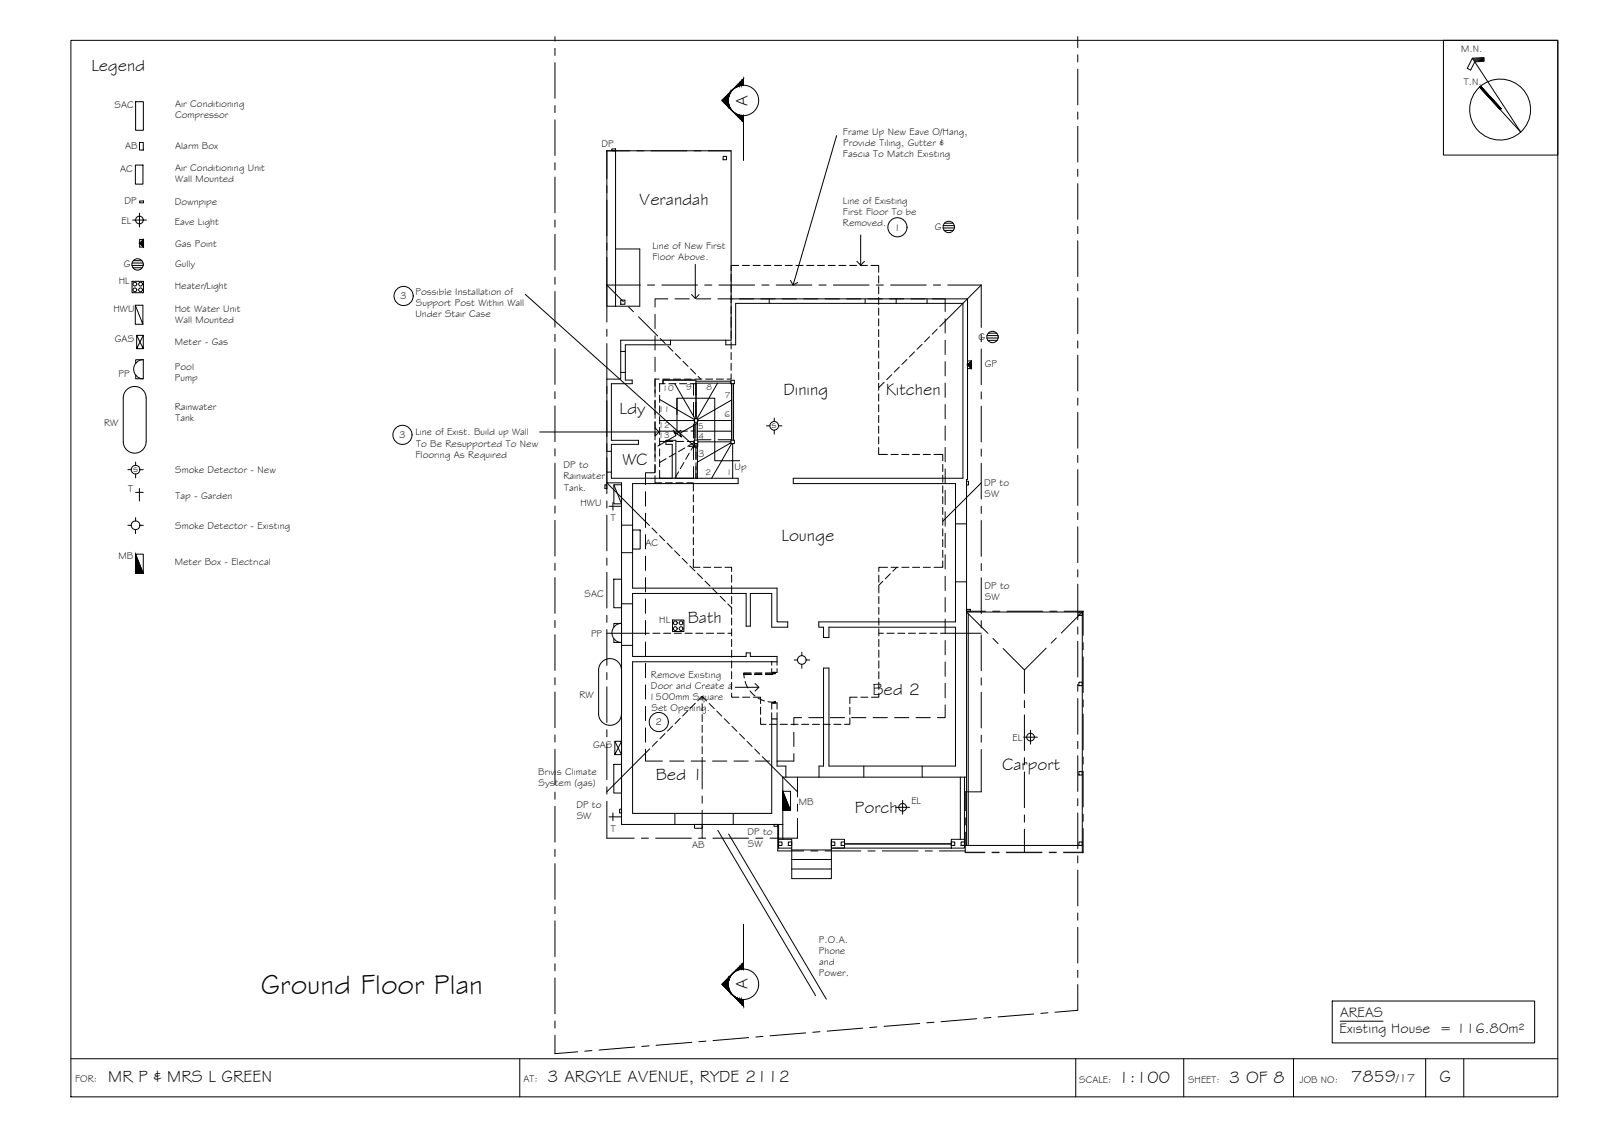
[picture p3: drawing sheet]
<svg xmlns="http://www.w3.org/2000/svg" width="420mm" height="297mm" viewBox="0 0 420 297" stroke-linecap="round" stroke-linejoin="round" font-family="sans-serif">
<!-- layer: BORDER -->
<g fill="none" stroke="#000" stroke-width=".26">
<path d="M18.6 10.6h390v277h-390zM378.6 10.6h30v30.1h-30zM386.2 15.3l3-.2v1l-2.4 .1-1.1 2.2-.9-.5 1.4-2.6 12.7 19.3-10.8-11.8M389.2 15.3l-2.9 .2M389.2 15.6l-2.7 .1M389.2 15.8l-2.5 .2M388.3 22.6l5.4 5.9M18.6 277.6h390M136.3 277.6v10M282.1 277.6v10M310.5 277.6v10M339.2 277.6v10"/>
<path d="M373.9 277.6v10M383.9 277.6v10"/>
<circle cx="393.4" cy="28.7" r="8"/>
</g>
<!-- layer: SERVICES -->
<g fill="none" stroke="#000" stroke-width=".26">
<path d="M35.6 26.7h2v7.5h-2zM36.6 37.4h1v1.9h-1zM160.5 39h.9v.5h-.9zM34.8 57.7h3.6M35.5 43.3h2v5h-2zM36.6 55.9v3.6M36.6 52.7h1v.5h-1zM247.4 59.8h2.9M247.4 59.2h2.9M247.7 58.5h2.3M34.6 69.6h3M34.6 73.8h3v2.9h-3z"/>
<path d="M34.6 69h2.9M34.9 70.2h2.4M35 68.3h2.2M37.6 62.8h-1v2h1M37.6 62.8v2l-1-1zM247.6 60.4h2.4M35.5 80l2 5v-5h-2v5h2M35.8 87.9l1.8 3.5v-3.5M35.8 91.4l1.8-3.5h-1.8v3.5h1.8M37.6 94.3a2.51 2.51 0 0 0-2.5 2.5 2.51 2.51 0 0 0 2.5 2.5M37.6 94.3v5h-2v-1M37.6 94.3h-2v1"/>
<path d="M254.7 94.6h-.9v2h.9M254.7 94.6l-.9 1 .9 1M254.7 94.6v2M258.8 88.6h3M258.9 88h2.9M259.1 89.2h2.4M259.2 87.3h2.2M38.3 104.3a3 3 0 0 0-3-3 3 3 0 0 0-3 3v11.5a3 3 0 0 0 3 3 3 3 0 0 0 3-3M38.3 104.3v11.5M201 111.6h.9M203.1 109.6v.9M203.1 112.8v1"/>
<path d="M204.2 111.6h.9M33.5 123.1h.9M33.5 137.7h.9M35.5 138.8v1.1M35.5 129.1h2.1M35.6 121.1v.9M35.6 124.3v1M35.6 135.7v.9M36.6 128.1v3.3M36.7 123.1h.9M36.7 137.7h.9M158.7 127.1h.5v1h-.5z"/>
<path d="M159.7 132.7h3.3M160.7 131.7v2M161 127.1l2 5v-5h-2v5h2M165.9 139h2v4.9h-2zM253.5 126.2h.5v1h-.5zM35.5 145.3v5h2.1l-2.1-5h2.1v5M161 151.8h2v7.5h-2zM253.5 159.8h1v.4h-1zM161 164.4v-1h2v5h-2v-1M163 163.4a2.51 2.51 0 0 0-2.5 2.5 2.51 2.51 0 0 0 2.5 2.5M176.4 162.6h3v3h-3zM208.3 173h.9"/>
<path d="M210.3 171v.9M210.3 174.2v1M211.4 173h.9M157 187.2v-11.5a3 3 0 0 1 3-3 3 3 0 0 1 3 3v11.5M157 187.2a3 3 0 0 0 3 3 3 3 0 0 0 3-3M161.3 194.3l1.7 3.5v-3.5M161.3 197.8l1.7-3.5h-1.7v3.5h1.7M268.5 193.3h3.6M270.3 191.5v3.6M159.7 214.2h3.3M160.7 213.1v2.1M161 200.4h2v7.5h-2z"/>
<path d="M162.5 212.1h.5v1h-.5zM182.1 216.1h2.1v1h-2.1zM188.3 217.7l25.6 43.3M191.1 218.6l25.6 43.4M203 216.1h1v.5h-1zM205.3 207.4v5h2l-2-5h2v5M234.9 211.7h3.7M236.7 209.8v3.7"/>
<circle cx="36.6" cy="57.7" r="1.01"/>
<circle cx="248.8" cy="59.5" r="1.49"/>
<circle cx="35.4" cy="74.5" r=".5"/>
<circle cx="35.4" cy="76" r=".5"/>
<circle cx="36.1" cy="69.3" r="1.49"/>
<circle cx="36.9" cy="76" r=".5"/>
<circle cx="36.9" cy="74.5" r=".5"/>
<circle cx="260.3" cy="88.4" r="1.49"/>
<circle cx="203" cy="111.6" r="1.13"/>
<circle cx="35.6" cy="137.7" r="1.13"/>
<circle cx="35.6" cy="123.1" r="1.13"/>
<circle cx="177.1" cy="163.3" r=".5"/>
<circle cx="177.1" cy="164.8" r=".5"/>
<circle cx="178.6" cy="164.8" r=".5"/>
<circle cx="178.6" cy="163.3" r=".5"/>
<circle cx="210.3" cy="173" r="1.13"/>
<circle cx="270.3" cy="193.3" r="1.01"/>
<circle cx="236.7" cy="211.6" r="1.01"/>
</g>
<!-- layer: EXISTING -->
<g fill="none" stroke="#000" stroke-width=".26">
<path d="M161.4 39.5v40.8h-2.2v-40.8h32.6v38.9h62v47.3h-.3v96M189.7 41h.8v.9h-.8zM162.8 78.7h1.1v1.1h-1.1zM191.8 77.5v11.7h-29v10.2h-3.6v27.2h3.8v89.5h42.3M191.8 71.9v1.9M191.8 74.7v1.9M193.8 69.6h-2v1.3M194.7 69.6h1.9M197.5 69.6h1.9M200.3 69.6h1.9M201.7 78.4v1.1M203.1 69.6h1.9"/>
<path d="M205.9 69.6h1.9M208.8 69.6h1.8M211.6 69.6h1.9M214.4 69.6h1.8M217.2 69.6h1.9M220 69.6h1.9M222.8 69.6h1.9M225.6 69.6h1.9M226.9 78.4v1.1M228.4 69.6h2v1.8M230.4 72.3v1.9M230.4 75.2v1.8"/>
<path d="M230.4 78v1.8M235 78.4v1.1M243.1 78.4v1.1M162.8 92.1h1.2M162.8 97.6h1.2M172.9 99.4h-1.1v1.9M173.8 99.4h1.9M173.9 99.6v1v-1h8.6zM175.9 89.2v1.2h-11.9v9.2h1.8v1h-5.5v14.8h7.2v1.1h-7.2v8.9h16v-8.9h-1.6v-1.1h2.6v10h4.6v-3M176.6 99.4h1.9M179.4 99.4h1.9M182.3 99.4h1.8"/>
<path d="M182.5 99.6v4M182.5 99.9h9.2M185.1 99.4h1.8M187.9 99.4h1.8M190.4 89.2v1.2h2.5v-10.9h59.6v45.9h-44.4v1.4h42.5v36.2h-35.9v1.4h1.3v2.7h1.4v-2.7h33.2v36.4h-33.2v-25.7h-1.4v25.7h-1.2v2.9M191.7 99.7h.9v.9h-.9zM191.8 98v1.4h-1.1M191.8 89.6v1.9M191.8 92.4v1.9M191.8 95.2v1.9M230.4 80.8v1.8M230.4 83.6v1.9"/>
<path d="M230.4 86.4v1.9M230.4 89.2v1.9M230.4 92v1.9M230.4 94.8v1.9M230.4 97.7v1.8M159.2 118.3h1.1M171.8 102.2v1.9M171.8 105v1.9M171.8 107.8v1.9M171.8 110.7v1.8M171.8 113.5v1.8M171.8 116.3v1.8"/>
<path d="M171.8 119.1v1.9M173 103.6v1.9M173 106.4v1.9M173 109.2v1.9M173 112v1.9M173 114.9v1.8M173 117.7v1.9M174.5 100.6h-1.5v2.1M175.4 100.6h1.9M178.2 100.6h1.9M181 100.6h1.5M181.9 100.6v3"/>
<path d="M181.9 105.5v3.7M181.9 111.1v3.8M181.9 116.7v3.8M182.1 115.4h.9v.9h-.9zM182.1 109.8h.9v.9h-.9zM182.5 105.5v3.7M182.5 111.1v3.8M182.5 116.7v3.8M182.5 100.4h9.2M182.9 115.3h3.6M188.3 115.3h3.6M191.7 115.4h.9v.9h-.9z"/>
<path d="M191.7 100.1v.5M191.9 100.6v14.8M192.4 100.6v14.8M230.4 117.3v1.8h2.4M230.4 100.4v1.9M230.4 103.3v1.8M230.4 106.1v1.9M230.4 108.9v1.9M230.4 111.7v1.9M230.4 114.5v1.9M233.7 119.1h1.9M236.5 119.1h1.9"/>
<path d="M239.3 119.1h1.9M242.1 119.1h1.9M244.9 119.1h2.4v1.7M159.2 123.8h1.1M163 137.7h2.9M171.8 124.7v1.9h1.8M171.8 121.9v1.9M173 123.3v2.1h9.9M173 120.5v1.9M174.5 126.6h1.8M177.3 126.6h1.9M180.1 126.6h1.7v2.1"/>
<path d="M181.8 129.7v1.9M181.8 132.5v1.9M181.8 135.3v1.9M181.8 138.1v1.9M182.5 122.4v3h11.1v1.4h-27.7v27.4h37.9v8.8h2.8v1.4h-4.2v-8.8h-5.6v8.6h-1.1v-8.6h-29.8v16.5h29.8v-.9h1.1v.9h7v2.3M247.3 121.7v1.9M247.3 124.6v1.8M247.3 127.4v1.9M247.3 130.2v1.9M247.3 133v1.9M247.3 135.8v1.9M247.3 138.6v1.9"/>
<path d="M250.6 137.3h2.9M163 158.3h2.9M163 144.9h2.9M181.8 146.6v2.1h1.8M181.8 140.9v1.9M181.8 143.8v1.8M184.5 148.7h1.9M187.3 148.7h1.9M190.1 148.7h1.8v1.1M191.9 150.8v1.8M191.9 153.6v1.9M191.9 156.4v1.9"/>
<path d="M191.9 159.2v1.9M230.5 150.8v1.8M230.5 153.6v1.9M230.5 156.4v1.9M230.5 159.2v1.9M232.8 148.7h-2.3v1.1M233.7 148.7h1.9M236.5 148.7h1.9M239.3 148.7h1.9M242.2 148.7h1.8M247.3 147.1v1.6h-2.3M247.3 141.4v1.9"/>
<path d="M247.3 144.2v1.9M250.6 152.5h2.9M163 169.2h2.9M191.9 162v1.9M191.9 164.8v1.9M191.9 167.6v1.9M191.9 170.4v1.9M191.9 173.3v1.8M191.9 176.1v1.9M191.9 178.9v1.9M195.1 176.5l.1 1.3M195.4 178.7l.8 1.7"/>
<path d="M197 176.5h-1.9v.3h1.9M197.9 176.8h1.9M197.9 176.5h1.9M200.8 176.5h1.9v.3h-1.9h1.9v-.3zM202.4 174.4v-.9h-36.5v39.7h36.5v-26.3M202.4 175.3v1h1.4v-1M230.5 162v1.9M230.5 164.8v1.9M230.5 167.6v1.9M230.5 170.4v1.9M230.5 173.3v1.8M230.5 176.1v1.9"/>
<path d="M230.5 178.9v1.9M253.5 160.5h30.4v62.8M253.9 160.9v60.8M283 178.9h.9v.9h-.9zM283 160.5h.9v.8h-.9zM191.9 181.7v1.1h1.9M194.8 182.8h1.8M196.7 181.1l1.3 1.4M197.6 182.8h1.9v1.7M198.8 183l1.7 .8M199.5 188.2v1.7h1.4M199.5 185.4v1.9"/>
<path d="M201.4 184l1.3 .1M201.8 189.9h1.9M202.4 185.9v-1.6h1.4v1.6M203.8 186.9v13.9h2.3v2.9M204.6 189.9h1.9M207.4 189.9h1.9M210.3 189.9h1.8M213.1 189.9h1.8M215.9 189.9h1.8M218.7 189.9h1.9M222.9 188.2v1.7h-1.4M222.9 185.4v1.9"/>
<path d="M224.8 182.8h-1.9v1.7M225.7 182.8h1.9M230.5 181.7v1.1h-1.9M177 213.2v2.9M192.3 213.2v2.9M204.2 216.1v3.9M226.6 200.8v2.9M241.9 200.8v2.9M251.9 203.7v16.3M252.9 203.7v16.3M253.5 203.7h-48.2v16.3M283 202.3h.9v.9h-.9z"/>
<path d="M204.2 220h3.5v2.3h-3.5zM204.2 220.7h.9v1h-.9zM206.7 220.7h1v1h-1zM207.7 222.3v8h10.3v-7.5M207.7 222.8h10.3M207.7 225.3h10.3M207.7 227.8h10.3M218 220v2.3h3.5v-2.3h-3.5v2.8M218 220.7h1v1h-1zM218.3 222.3h31.2M220.6 220.7h.9v1h-.9zM221.5 221.2h28"/>
<path d="M249.5 220h3.4v2.3h-3.4zM249.5 220.7h.9v1h-.9zM252.1 220.7h.8v1h-.8zM252.1 221.7h31.8M283 220.7h.9v1h-.9z"/>
</g>
<!-- layer: ROOFPLAN EXIST. -->
<g fill="none" stroke="#000" stroke-width=".26">
<path d="M165.1 39.5h-5.9v7.3M167 39.5h1.9M170.8 39.5h9.3M182 39.5h1.9M185.8 39.5h6M159.2 48.7v1.9M159.2 52.4v9.4M159.2 63.7v1.9M159.2 67.5v16.9M167.9 74.7h-8.7l4.3 4.4M169.8 74.7h1.9M173.6 74.7h9.3"/>
<path d="M184.8 74.7h1.9M188.6 74.7h9.3M199.8 74.7h1.9M203.6 74.7h9.3M214.8 74.7h1.9M218.6 74.7h9.3M229.8 74.7h1.9M233.6 74.7h9.3M244.8 74.7h1.9M248.6 74.7h8.8M257.4 74.7l-10.9 10.9M257.4 74.7v11.1"/>
<path d="M159.2 86.3v1.9M159.2 90.1v9.3M164.8 80.4l1.3 1.3M167.5 83.1l5 5M173.2 88.7l1.3 1.4M175.1 90.7l1.4 1.4M177.1 92.7l1.4 1.4M179.1 94.7l1.4 1.3M181.1 96.7l1.3 1.3M183.1 98.7l.7 .7M233.9 98.2l-1.4 1.3M235.9 96.2l-1.4 1.4"/>
<path d="M237.9 94.2l-1.4 1.4M239.8 92.3l-1.3 1.3M241.8 90.3l-1.3 1.3M243.8 88.3l-1.3 1.3M245.8 86.3l-1.3 1.3M257.4 87.7v1.9M257.4 91.5v9.4M159.2 101.3v1.9M159.2 105.1v9.3M159.2 116.3v1.9M231.9 100.2l-1.5 1.4M257.4 102.7v1.9"/>
<path d="M257.4 106.5v9.4M257.4 117.7v1.9M159.2 126.6l11.1 11.2M159.2 120.1v9.3M159.2 131.3v1.9M159.2 135.1v9.3M171 138.4l1.3 1.4M257.4 126.6l-10.1 10.1M257.4 121.5v9.3M257.4 132.7v1.9M257.4 136.5v9.4M159.2 146.3v1.9"/>
<path d="M159.2 150v9.4M173 140.4l1.3 1.3M175 142.4l1.3 1.3M176.9 144.4l1.4 1.3M178.9 146.4l1.4 1.3M180.9 148.4l1.4 1.3M182.9 150.4l1.3 1.3M184.9 152.4l1.3 1.3M186.9 154.3l1.3 1.4M188.9 156.3l1.3 1.3M190.9 158.3l1 1M231.5 152.4l-1 1.1"/>
<path d="M233.5 150.4l-1.3 1.4M235.2 148.7l-1 1.1M257.4 147.7v1.9M257.4 151.5v9.4M159.2 166h11.1M159.2 161.3v1.9M159.2 165.1v9.3M159.2 176.3v1.9M171.2 166h1.9M174 166h1.9M176.9 166h1.8M179.6 166h1.9"/>
<path d="M182.5 166h1.8M185.3 166h1.9M188.1 166h1.9M190.9 166h1M230.5 166h1.2M232.6 166h1.9M235.4 166h1.9M238.3 166h1.8M241.1 166h1.8M243.9 166h1.9M246.7 166h10.7M253.5 160.2h5"/>
<path d="M253.5 160.5l5.6 5.5M257.4 162.7v1.9M257.4 166.5v9.3M257.4 177.7v1.9M260.3 160.2h1.9M260.4 167.4l1.4 1.3M263.1 170l5.6 5.6M264.1 160.2h9.4M268.7 175.6v6.2M274.4 169.9l-5.7 5.7M275.3 160.2h1.9M277 167.3l-1.3 1.3"/>
<path d="M279.1 160.2h5M284.1 160.2v6.4M284.1 168.5v1.8M284.1 172.2v9.4M284.1 160.2l-5.8 5.8M159.2 180.1v9.3M159.2 191.3v1.9M159.2 195v9.4M170.4 196.3l-11.2 11.3M172.4 194.3l-1.3 1.4M174.4 192.3l-1.3 1.4M176.4 190.3l-1.3 1.4"/>
<path d="M178.4 188.4l-1.3 1.3M180.4 186.4l-1.3 1.3M182.4 184.4l-1.4 1.3M184.2 198.6v8.2M184.2 182.6v1M184.2 184.5v1.9M184.2 187.3v1.9M184.2 190.1v1.9M184.2 192.9v1.9M184.2 195.8v1.8M184.2 182.6l-1.2 1.1M184.2 182.6l1.1 1.2"/>
<path d="M186 184.4l1.3 1.4M188 186.4l1.3 1.3M190 188.4l1.3 1.3M192 190.4l1.3 1.3M194 192.4l1.3 1.3M195.9 194.4l1.4 1.3M197.9 196.4l1.3 1.3M199.9 198.4l9.3 9.2M257.4 196.5v11.1h-4.2v4.9M257.4 181.5v9.4M257.4 192.7v1.9M268.7 183.7v1.8"/>
<path d="M268.7 187.4v9.4M268.7 198.6v1.9M284.1 183.5v1.8M284.1 187.2v9.4M284.1 198.5v1.8M159.2 210.1v9.6h7.1M159.2 206.3v1.9M168.2 219.7h1.9M172 219.7h9.3M183.2 219.7h1.9M184.2 208.7v1.9M184.2 212.4v7.3"/>
<path d="M187 219.7h9.3M198.2 219.7h1.9M204 216.1v7h6.8M209.2 214.6v5.1h-7.2M209.2 203.7v5.2M209.2 210.8v1.9M253.2 214.4v1.9M253.2 218.2v5.3h5.1M268.7 202.4v9.4M268.7 213.6v1.9M268.7 217.4v6.1M284.1 217.2v6.3h-5.2"/>
<path d="M284.1 202.2v9.4M284.1 213.5v1.8M212.6 223.1h1.9M216.4 223.1h9.4M227.6 223.1h1.9M231.4 223.1h9.4M242.6 223.1h1.9M246.4 223.1h6.8M260.2 223.5h1.9M263.9 223.5h9.4M275.2 223.5h1.8"/>
</g>
<!-- layer: NEWWORK -->
<path d="M202.4 173.5h1.4M202.4 188.5h1.4" fill="none" stroke="#000" stroke-width=".3"/>
<!-- layer: ROOFPLAN EXIST. -->
<path d="M253.2 223.3h5.1M260.2 223.3h1.9M263.9 223.3h9.4M275.2 223.3h1.8M278.9 223.3h5.2" fill="none" stroke="#989898" stroke-width=".26"/>
<!-- layer: 0.13 -->
<path d="M161.4 65.3h6.4v15h-6.4M183 110.9l-4.7 2.7 .5 1-2.1-1.4 .6 1-4.8 2.7" fill="none" stroke="#000" stroke-width=".26"/>
<!-- layer: DOORS -->
<path d="M202.7 176.3h.7v.3l-.7-.1zM202.7 184.1l.7-.1v.3h-.7z" fill="none" stroke="#000" stroke-width=".26"/>
<!-- layer: NEWWORK -->
<g fill="none" stroke="#000" stroke-width=".26">
<path d="M175.2 78.4h-3.4v2.1M177 78.4h3.8M182.7 78.4h3.7M188.3 78.4h3.7M193.9 78.4h3.8M199.5 78.4h3.8M205.2 78.4h3.7M210.8 78.4h3.7M216.4 78.4h3.8M222 78.4h3.8M227.7 78.4h3.7M233.3 78.4h3.7"/>
<path d="M238.9 78.4h3.8M244.5 78.4h3.4v3.3M171.8 82.4v3.7M171.8 88v3.8M171.8 93.6v3.8M171.8 99.3v3.7M247.9 83.6v3.7M247.9 89.2v3.7M247.9 94.8v3.7M171.8 104.9v3.7M171.8 110.5v3.8M171.8 116.1v3.8"/>
<path d="M182.1 116.3h.9v.9h-.9zM247.9 100.4v3.8M247.9 106.1v3.7M247.9 111.7v3.7M247.9 117.3v3.7M169.3 128.9v3.8M169.3 134.5v3.8M171.8 121.8v2.1h-2.5v3.2M247.9 122.9v3.8M247.9 128.6v3.7M247.9 134.2v3.7M247.9 139.8v3.7"/>
<path d="M169.3 140.2v3.7M169.3 145.8v3.8M169.3 151.4v3.8M169.3 157v3.8M247.9 145.4v3.8M247.9 151.1v3.7M247.9 156.7v3.7M169.3 162.7v3.7M169.3 168.3v3.8M169.3 173.9v3.8M169.3 179.5v3.8M202.7 176.3h.7"/>
<path d="M247.9 162.3v3.7M247.9 167.9v3.8M247.9 173.6v3.7M247.9 179.2v3.7M169.3 196.4v3.1h4.4M169.3 185.2v3.7M169.3 190.8v3.8M175.6 199.5h3.8M181.3 199.5h3.7M186.9 199.5h3.7M192.5 199.5h3.7M198.1 199.5h3.8"/>
<path d="M202.7 184.3h.7M208.2 192v3.7M208.2 197.6v1.9h-4.4M210.2 188.1h-2v2M212.1 188.1h3.8M217.7 188.1h3.8M223.4 188.1h3.7M229 188.1h3.7M234.6 188.1h3.8M240.2 188.1h3.8M247.9 184.8v3.3h-2"/>
</g>
<!-- layer: 0 -->
<g fill="none" stroke="#000" stroke-width=".26">
<path d="M219.4 35.6l-11.4 39.1M137.7 77.1l44.4 39.9M181.4 77.2l1 1 1-1M182.4 69.3v8.9M207.3 73.5l.7 1.2 1.2-.6M224.7 68.5l1 1 1-1M225.7 61.6v7.9M141.6 113.3h31.3M171.9 112.2l1 1.1-1 1M176.6 112.8l1 1 .9-1M177.6 104.4v9.4M182 115.5l.1 1.5h-1.4"/>
<path d="M198 179.2l1 1-1 1M192.8 180.2h6.2"/>
</g>
<!-- layer: BORDER -->
<g fill="#000" stroke="#000" stroke-width=".26">
<path d="M388.1 22.8l5.4 5.9zM388.1 22.8l.2-.2 5.2 6.1z"/>
<path d="M388.3 22.6l5.2 6.1 .2-.2zM388.3 22.6l5.4 5.9z"/>
</g>
<!-- layer: STAIRS -->
<g fill="none" stroke="#000" stroke-width=".26">
<path d="M173 115.7h3.5M173 104.7l9.1 5.3M173 110.3h9.1M177 100.6l5.3 9.2M177.2 118.9l-1.7 .9M177.4 115.7h1.9M179.6 117.4l-1.6 1M180.2 115.7h1.9M180.3 113h-7.3M180.8 118.8l-1 1.6M181.2 113h1M182.1 116l-1.7 1"/>
<path d="M182.2 110.7v4.6M182.2 116.3l-.9 1.7M182.5 100.4v9.4M182.5 116.3v1.3M182.5 118.5v1.9M182.9 110.7v4.7M182.9 113h9M183 115.8h8.7M183 110.3h8.9M188.2 100.4l-5.4 9.4M191.7 116.1l-8.8 5.1M191.9 116.3l-5.3 9.1"/>
<path d="M191.9 104.9l-8.9 5.1M192.2 116.3v9.1M174.7 120.3l-1.7 1M178 123.7l-1 1.7M179.4 121.3l-1 1.6M182.5 121.3v1.9M182.5 124.1v1.3"/>
</g>
<!-- layer: TEXT -->
<g fill="none" stroke="#000" stroke-width=".26">
<path d="M177.6 108.7v-4.3h9.9v16.4h6.5M182.9 116.3v9.1M351.5 267.7h11.2"/>
<circle cx="235.4" cy="59.6" r="2.51"/>
<circle cx="105.9" cy="77.6" r="2.51"/>
<circle cx="105.6" cy="114" r="2.51"/>
<circle cx="172.8" cy="189.3" r="2.51"/>
</g>
<!-- layer: SERVICES -->
<g fill="#000" stroke="#000" stroke-width=".26">
<path d="M35.5 145.3l2.1 5h-2.1zM205.3 207.4l2 5h-2z"/>
<path d="M37.6 62.8v1h-1zM36.6 63.8l1 1v-1z"/>
<path d="M254.7 94.6v1h-.9zM253.8 95.6l.9 1v-1z"/>
</g>
<!-- layer: BOUNDARY -->
<g fill="none" stroke="#000" stroke-width=".26">
<path d="M145.5 9.6v1.2M145.5 12.7v1.8M145.5 16.4v9.4M282.7 9.6v2.9M282.7 14.4v1.8M282.7 18.1v9.4M145.5 27.7v1.8M145.5 31.4v9.4M282.7 29.4v1.9M282.7 33.1v9.4M145.5 42.7v1.8M145.5 46.4v9.4"/>
<path d="M145.5 57.7v1.8M282.7 44.4v1.8M282.7 48.1v9.4M282.7 59.4v1.8M145.5 61.4v9.4M145.5 72.7v1.8M145.5 76.4v9.4M282.7 63.1v9.4M282.7 74.4v1.9M282.7 78.1v9.4M145.5 87.7v1.8M145.5 91.4v9.4"/>
<path d="M282.7 89.4v1.8M282.7 93.1v9.4M145.5 102.7v1.8M145.5 106.4v9.4M145.5 117.7v1.8M282.7 104.4v1.8M282.7 108.1v9.4M282.7 119.4v1.9M145.5 121.4v9.4M145.5 132.7v1.8M145.5 136.4v9.4M282.7 123.1v9.4"/>
<path d="M282.7 134.4v1.8M282.7 138.1v9.4M145.5 147.7v1.8M145.5 151.4v9.4M282.7 149.4v1.8M282.7 153.1v9.4M145.5 162.7v1.8M145.5 166.4v9.4M145.5 177.7v1.8M282.7 164.4v1.9M282.7 168.1v9.4M282.7 179.4v1.8"/>
<path d="M145.5 181.4v9.4M145.5 192.7v1.8M145.5 196.4v9.4M282.7 183.1v9.4M282.7 194.4v1.9M282.7 198.1v9.4M145.5 207.7v1.8M145.5 211.4v9.4M282.7 209.4v1.9M282.7 213.1v9.4M145.5 222.7v1.9M145.5 226.4v9.4"/>
<path d="M145.5 237.7v1.8M282.7 224.4v1.8M282.7 228.1v9.4M282.7 239.4v1.9M145.5 241.4v9.4M145.5 252.7v1.8M145.5 256.4v9.4M282.7 258.1v6.8l-6 .5M282.7 243.1v9.4M282.7 254.4v1.9M145.5 267.7v1.8M145.5 271.4v4.8l6-.4"/>
<path d="M155.2 275.4l-1.8 .2M166.5 274.5l-9.4 .8M170.2 274.2l-1.9 .2M181.4 273.3l-9.3 .7M185.2 273l-1.9 .1M196.3 272l-9.3 .8M200.1 271.7l-1.9 .2M211.3 270.8l-9.3 .8M215 270.5l-1.8 .1M226.3 269.6l-9.4 .7M230 269.2l-1.9 .2M241.2 268.3l-9.3 .8"/>
<path d="M244.9 268l-1.8 .2M256.1 267.1l-9.3 .8M259.9 266.8l-1.9 .1M271.1 265.8l-9.3 .8M274.8 265.5l-1.8 .2"/>
</g>
<!-- layer: SECTION POINT -->
<g fill="#000" stroke="#000" stroke-width=".26">
<path d="M189.3 26.3l1.7-1.6v3.3zM191.5 24.2l.3-.3-.3 .5zM191.8 28.7l.4 .5zM192.2 29.2l.4 .4zM192.2 23.5l.4-.4zM189.3 258.1l1.7-1.7v3.3zM191.5 260l.3 .5zM192.2 255.2l-.4 .5zM192.2 255.2l.4-.4zM192.2 260.9l.4 .4z"/>
<path d="M191 24.7v1.3zM191.1 24.6l-.1 1.4z"/>
<path d="M191 26.6v1.4zM191.1 27.2v.9z"/>
<path d="M191.1 24.6v.9l.1-1.1zM191.2 24.4l-.1 1.1z"/>
<path d="M191.1 27.2v.9l.1-.4zM191.2 27.7v.6l-.1-.2z"/>
<path d="M191.5 24.2l-.3 .2v.5zM191.5 24.2l-.3 .7z"/>
<path d="M191.2 27.7v.6h.3zM191.2 28.3h.3v.2z"/>
<path d="M191.8 23.9l-.3 .5zM192.2 23.5l-.4 .5z"/>
<path d="M191.5 28.3l.3 .4zM191.5 28.5l.3 .3z"/>
<path d="M193 22.7l-.4 .5zM193 22.7l-.4 .5z"/>
<path d="M192.6 29.5l.4 .3zM192.6 29.6l.4 .2v.2z"/>
<path d="M193.4 22.2l-.4 .7zM193.4 22.2v.4l-.4 .3z"/>
<path d="M193 29.8v.2h.4zM193 30h.4v.5z"/>
<path d="M193.4 22.2v.4l.6-.9zM194 21.7v.8l-.6 .1z"/>
<path d="M193.4 30v.5l.6-.3zM193.4 30.5l.6-.3v.8z"/>
<path d="M194.5 21.2l-.5 .5v.8zM194.5 21.2v1.2l-.5 .1z"/>
<path d="M194 30.2v.8l.5-.7zM194.5 30.3v1.2l-.5-.5z"/>
<path d="M194.5 21.2v1.2l.5-1.7zM195 20.7v1.6l-.5 .1z"/>
<path d="M194.5 30.3v1.2l.5-1.2zM195 30.3v1.7l-.5-.5z"/>
<path d="M191 258.3l.1 1.5zM191 258.3l.1 1.5z"/>
<path d="M191 256.4v1.4zM191 256.4l.1 .8z"/>
<path d="M191.1 258.9l.1 1.1-.1-.2zM191.1 258.9l.1 1.1z"/>
<path d="M191.1 256.3l.1 .4-.1 .5zM191.1 256.3l.1 .4v-.5z"/>
<path d="M191.2 259.5l.3 .7-.3-.2zM191.2 259.5l.3 .7z"/>
<path d="M191.2 256.2l.3-.1-.3 .6zM191.5 255.9l-.3 .3 .3-.1z"/>
<path d="M191.5 260l.3 .5zM191.8 260.4l.4 .5z"/>
<path d="M191.5 255.9l.3-.2-.3 .4zM191.5 255.9l.3-.3z"/>
<path d="M192.6 254.8l.4-.2zM193 254.4l-.4 .4 .4-.2z"/>
<path d="M193 254.4h.4l-.4 .2zM193 254.4h.4v-.5z"/>
<path d="M193.4 253.9l.6 .3-.6 .2zM193.4 253.9l.6 .3v-.8z"/>
<path d="M194 253.4l.5 .7-.5 .1zM194 253.4l.5 .7v-1.2z"/>
<path d="M194.5 252.9l.5 1.2h-.5zM194.5 252.9l.5 1.2v-1.7z"/>
<path d="M192.6 261.2l.4 .5zM192.6 261.2l.4 .5v-.2z"/>
<path d="M193 261.5l.4 .7zM193 261.5l.4 .7v-.5z"/>
<path d="M193.4 261.7l.6 1-.6-.5zM193.4 261.7l.6 1v-.8z"/>
<path d="M194 261.9l.5 1.3-.5-.5zM194 261.9l.5 1.3v-1.2z"/>
<path d="M194.5 262l.5 1.7-.5-.5zM194.5 262l.5 1.7v-1.6z"/>
</g>
<g fill="none" stroke="#000" stroke-width=".26">
<path d="M195 22.3v-1.6l-5.7 5.6 5.7 5.7M195 30.3v11.8M195 252.4l-5.7 5.7 5.7 5.6v-1.6M195 242.3v11.8"/>
<circle cx="195" cy="26.3" r="4"/>
<circle cx="195" cy="258" r="4"/>
</g>
<!-- layer: LEVELS -->
<path d="M349.4 262.4h53.1v11h-53.1z" fill="none" stroke="#000" stroke-width=".26"/>
<!-- layer: EXISTING -->
<path d="M182.5 99.5v.1" fill="none" stroke="#989898" stroke-width=".26"/>
<text font-size="7.5" x="68.4" y="260.5">Ground Floor Plan</text>
<g font-size="4.5">
<text x="24" y="18.6">Legend</text>
<text x="196.1" y="27.9" transform="rotate(-90 196.1 27.9)">A</text>
<text x="167.7" y="53.7">Verandah</text>
<text x="205.5" y="103.5">Dining</text>
<text x="232.3" y="103.5">Kitchen</text>
<text x="162.5" y="108.4">Ldy</text>
<text x="163.2" y="122">WC</text>
<text x="205" y="142">Lounge</text>
<text x="180.4" y="163.5">Bath</text>
<text x="228.8" y="182.3">Bed 2</text>
<text x="262.9" y="201.9">Carport</text>
<text x="172" y="204.5">Bed 1</text>
<text x="224.2" y="213">Porch</text>
<text x="196.1" y="259.4" transform="rotate(-90 196.1 259.4)">A</text>
<text x="28.4" y="283.6">MR P &amp; MRS L GREEN</text>
<text x="143.6" y="283.6">3 ARGYLE AVENUE, RYDE 2112</text>
<text x="293.3" y="283.9">1:100</text>
<text x="322.3" y="283.9">3 OF 8</text>
<text x="354.4" y="283.8">7859</text>
<text x="377.5" y="283.8">G</text>
</g>
<g font-size="3.7">
<text x="351.5" y="266.7">AREAS</text>
<text x="351.3" y="270.9">Existing House = 116.80m²</text>
</g>
<text font-size="3.2" x="366.2" y="283.8">/17</text>
<g font-size="2.6">
<text x="383.2" y="13.6">M.N.</text>
<text x="383.9" y="22.2">T.N.</text>
<text x="30.1" y="28.4">SAC</text>
<text x="45.9" y="28">Air Conditioning</text>
<text x="45.9" y="31">Compressor</text>
<text x="221.1" y="35.4">Frame Up New Eave O/Hang,</text>
<text x="32.8" y="39.2">AB</text>
<text x="45.9" y="39.1">Alarm Box</text>
<text x="157.8" y="38.6">DP</text>
<text x="221.1" y="41.2">Fascia To Match Existing</text>
<text x="221.2" y="38.3">Provide Tiling, Gutter &amp;</text>
<text x="31.5" y="45.2">AC</text>
<text x="45.9" y="44.9">Air Conditioning Unit</text>
<text x="46" y="47.8">Wall Mounted</text>
<text x="32.6" y="53.4">DP</text>
<text x="45.8" y="53.7">Downpipe</text>
<text x="221.1" y="53.4">Line of Existing</text>
<text x="31.9" y="58.7">EL</text>
<text x="45.9" y="58.9">Eave Light</text>
<text x="221.1" y="56.3">First Floor To be</text>
<text x="221.1" y="59.2">Removed.</text>
<text x="45.9" y="64.7">Gas Point</text>
<text x="171.1" y="65.2">Line of New First</text>
<text x="234.5" y="60.4">1</text>
<text x="245.2" y="60.3">G</text>
<text x="32.5" y="70.1">G</text>
<text x="45.9" y="70">Gully</text>
<text x="171.1" y="68.1">Floor Above.</text>
<text x="31.1" y="74.5">HL</text>
<text x="45.8" y="75.9">Heater/Light</text>
<text x="109" y="77.3">Possible Installation of</text>
<text x="29.7" y="81.7">HWU</text>
<text x="45.8" y="81.8">Hot Water Unit</text>
<text x="105" y="78.5">3</text>
<text x="109" y="83.1">Under Stair Case</text>
<text x="109.1" y="80.2">Support Post Within Wall</text>
<text x="30.1" y="89.6">GAS</text>
<text x="46" y="84.8">Wall Mounted</text>
<text x="256.7" y="89.1">G</text>
<text x="45.8" y="90.3">Meter - Gas</text>
<text x="31.1" y="98.9">PP</text>
<text x="45.9" y="97">Pool</text>
<text x="45.9" y="99.9">Pump</text>
<text x="258.3" y="96.2">GP</text>
<text x="45.8" y="107.5">Rainwater</text>
<text x="27.3" y="111.8">RW</text>
<text x="46" y="110.5">Tank</text>
<text x="202.4" y="112.2">s</text>
<text x="104.7" y="114.9">3</text>
<text x="109" y="114.1">Line of Exist. Build up Wall</text>
<text x="109" y="120">Flooring As Required</text>
<text x="109.2" y="117.1">To Be Resupported To New</text>
<text x="183.1" y="119.9">3</text>
<text x="34.9" y="123.7">s</text>
<text x="45.9" y="124.1">Smoke Detector - New</text>
<text x="147.8" y="122.8">DP to</text>
<text x="147.8" y="125.7">Rainwater</text>
<text x="192.7" y="123.2">Up</text>
<text x="33.6" y="129">T</text>
<text x="46" y="130.7">Tap - Garden</text>
<text x="148" y="128.6">Tank.</text>
<text x="258.1" y="127.3">DP to</text>
<text x="258.2" y="130.3">SW</text>
<text x="152.2" y="132.7">HWU</text>
<text x="160.2" y="136.6">T</text>
<text x="45.9" y="138.7">Smoke Detector - Existing</text>
<text x="169.3" y="143.2">AC</text>
<text x="31" y="146.5">MB</text>
<text x="45.8" y="148.1">Meter Box - Electrical</text>
<text x="258.2" y="154.4">DP to</text>
<text x="153.3" y="156.4">SAC</text>
<text x="258.3" y="157.4">SW</text>
<text x="155" y="167">PP</text>
<text x="172.9" y="163.4">HL</text>
<text x="170.7" y="177.6">Remove Existing</text>
<text x="152" y="183.1">RW</text>
<text x="170.2" y="183.5">1500mm Square</text>
<text x="170.7" y="180.6">Door and Create a</text>
<text x="170.9" y="186.5">Set Opening.</text>
<text x="171.9" y="190.2">2</text>
<text x="155.5" y="196">GAS</text>
<text x="265.6" y="194.3">EL</text>
<text x="141.2" y="203.1">Brivis Climate</text>
<text x="141.2" y="206">System (gas)</text>
<text x="151.2" y="211.8">DP to</text>
<text x="151.3" y="214.7">SW</text>
<text x="209.5" y="211.2">MB</text>
<text x="239" y="210.8">EL</text>
<text x="160.2" y="218.1">T</text>
<text x="196" y="219">DP to</text>
<text x="196.2" y="222">SW</text>
<text x="181.5" y="222.2">AB</text>
<text x="214.8" y="247.1">P.O.A.</text>
<text x="214.8" y="250">Phone</text>
<text x="214.8" y="255.9">Power.</text>
<text x="214.9" y="253">and</text>
<text x="19.7" y="283.8">FOR:</text>
<text x="137.3" y="283.6">AT:</text>
<text x="283" y="283.9">SCALE:</text>
<text x="311.6" y="283.9">SHEET:</text>
<text x="340.8" y="283.9">JOB NO:</text>
</g>
<g font-size="2.2">
<text x="173.7" y="102.4">10</text>
<text x="180" y="102.4">9</text>
<text x="185.3" y="102.4">8</text>
<text x="190.1" y="104.5">7</text>
<text x="172.7" y="108.1">11</text>
<text x="172.7" y="112.1">12</text>
<text x="183.1" y="112.4">5</text>
<text x="190" y="109.3">6</text>
<text x="172.7" y="114.9">13</text>
<text x="183.2" y="115.2">4</text>
<text x="185.1" y="124.6">2</text>
<text x="190.5" y="124.6">1</text>
</g>
</svg>
